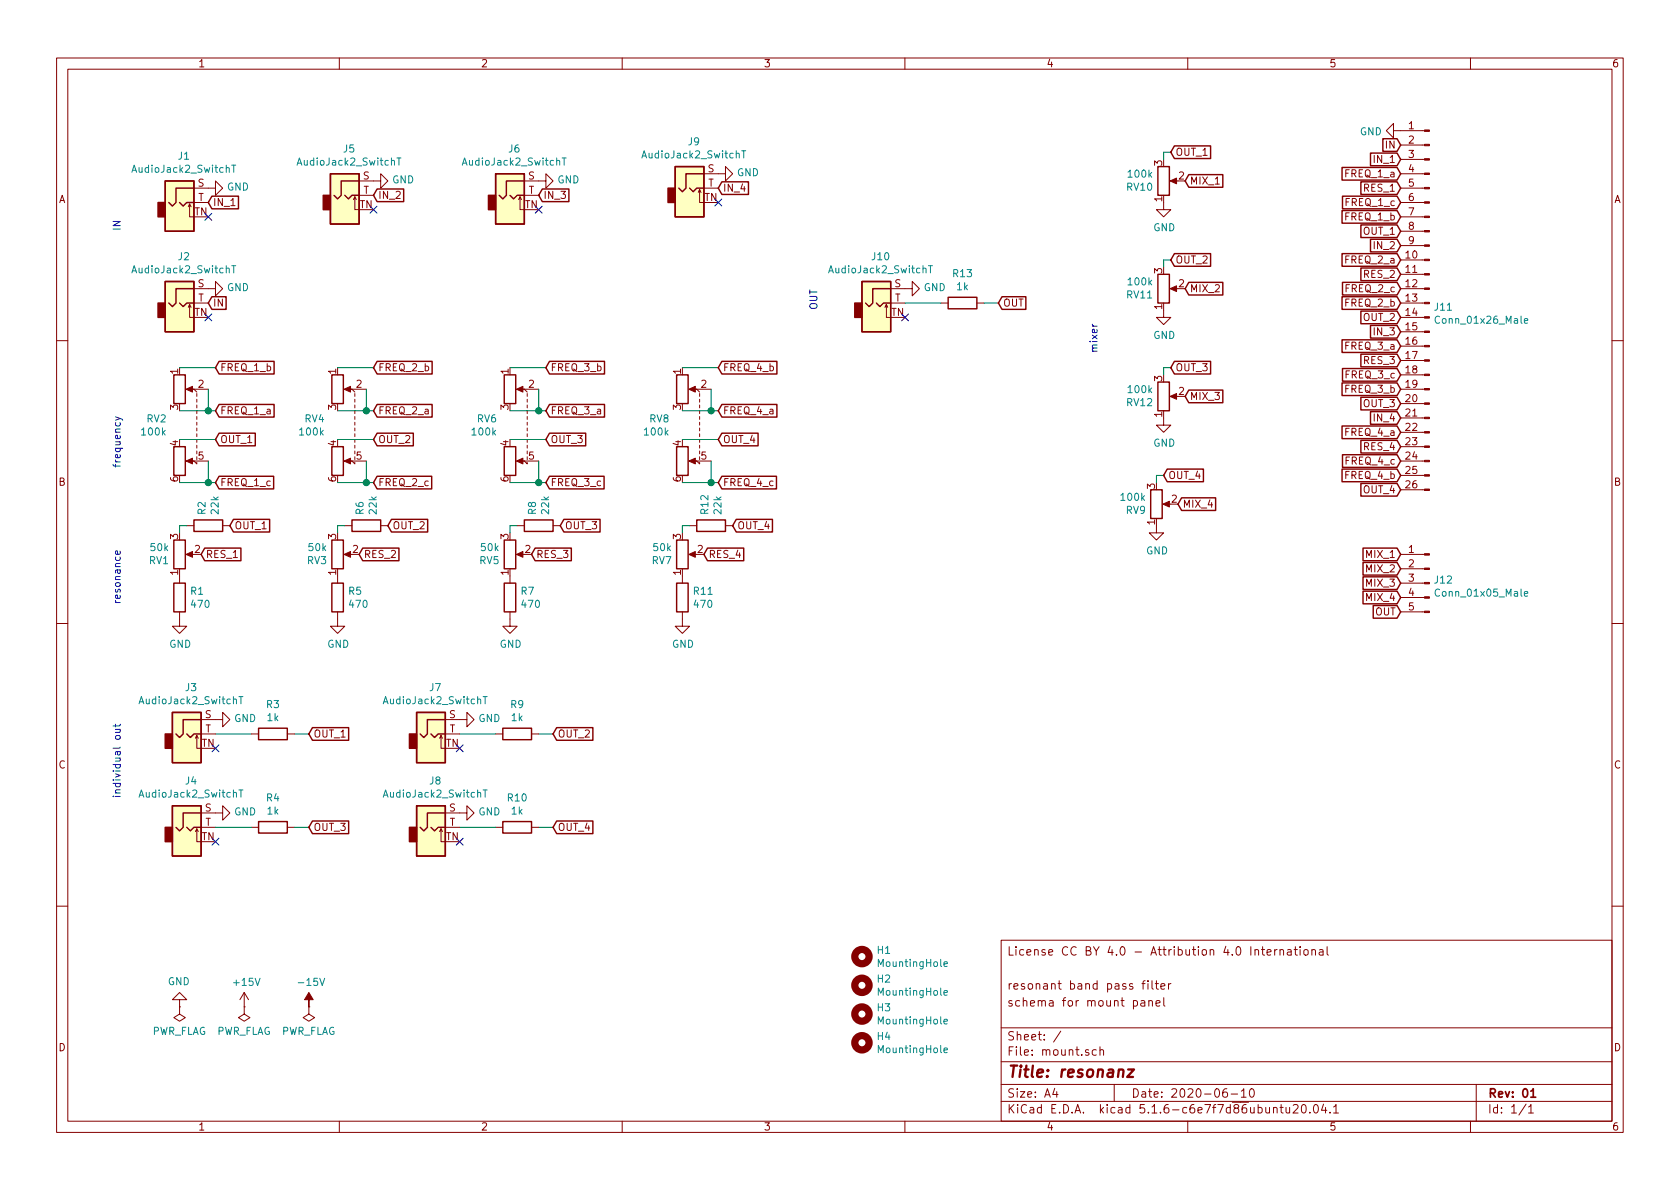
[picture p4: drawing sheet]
<svg xmlns="http://www.w3.org/2000/svg" width="297mm" height="210mm" viewBox="0 0 297 210" stroke-linecap="round" stroke-linejoin="round" font-family="sans-serif">
<g fill="none" stroke="#840000" stroke-width=".18">
<path d="M10 10.3h277v189.9h-277zM12 12.2h273v186.1h-273zM60 10.3v1.9M110 10.3v1.9M160 10.3v1.9M210 10.3v1.9M260 10.3v1.9M33.3 36.6l.2-.5v2.2h.8M33.5 36.1l.3 .5M34.3 33.3h3.8v-1.3l1.3 1.3-1.3 1.2v-1.2M34.3 35.8h2.5M62.5 35.3l.2-.5v2.3h.8"/>
<path d="M62.7 34.8l.3 .5M63.5 32h3.8v-1.3l1.3 1.3-1.3 1.3v-1.3M63.5 34.5h2.5M91.7 35.3l.2-.5v2.3h.8M91.9 34.8l.3 .5M92.7 32h3.8v-1.3l1.3 1.3-1.3 1.3v-1.3M92.7 34.5h2.5M123.4 34l.3-.5v2.3h.8M123.7 33.5l.3 .5M124.5 30.7h3.8v-1.2l1.2 1.2-1.2 1.3v-1.3M124.5 33.3h2.5M205.7 35.8v1.3h1.3l-1.3 1.2-1.2-1.2h1.2"/>
<path d="M207.3 32h1M246.4 23.1v-1.3l-1.3 1.3 1.3 1.3v-1.3h5.5M247.6 38.3h4.3M247.6 35.8h4.3M247.6 33.3h4.3M247.6 30.7h4.3M247.6 28.2h4.3M247.6 25.6h4.3M33.3 54.4l.2-.6v2.3h.8M33.5 53.8l.3 .6M34.3 51h3.8v-1.2l1.3 1.2-1.3 1.3v-1.3M34.3 53.6h2.5"/>
<path d="M156.5 54.4l.2-.6v2.3h.8M156.7 53.8l.3 .6M157.5 51h3.8v-1.2l1.3 1.2-1.3 1.3v-1.3M157.5 53.6h2.5M166.4 53.6h1.2M172.7 53.6h1.3M205.7 54.9v1.2h1.3l-1.3 1.3-1.2-1.3h1.2M207.3 51h1M247.6 51h4.3M247.6 53.6h4.3M247.6 58.7h4.3M247.6 56.1h4.3"/>
<path d="M247.6 48.5h4.3M247.6 46h4.3M247.6 43.4h4.3M247.6 40.9h4.3M10 60.2h2M33.3 68.8h3.5M34.3 68.8l.5 .5M34.8 69.6v.5M34.8 70.6v.5M34.8 71.6v.5M34.8 72.6v.5M34.8 73.7v.5"/>
<path d="M34.8 74.7v.5M34.8 75.7v.5M34.8 76.7v.5M34.8 77.7v.5M34.8 78.7v.5M61.2 68.8h3.6M62.2 68.8l.5 .5M62.7 69.6v.5M62.7 70.6v.5M62.7 71.6v.5M62.7 72.6v.5M62.7 73.7v.5"/>
<path d="M62.7 74.7v.5M62.7 75.7v.5M62.7 76.7v.5M62.7 77.7v.5M62.7 78.7v.5M91.7 68.8h3.5M92.7 68.8l.5 .5M93.2 69.6v.5M93.2 70.6v.5M93.2 71.6v.5M93.2 72.6v.5M93.2 73.7v.5"/>
<path d="M93.2 74.7v.5M93.2 75.7v.5M93.2 76.7v.5M93.2 77.7v.5M93.2 78.7v.5M122.2 68.8h3.5M123.2 68.8l.5 .5M123.7 69.6v.5M123.7 70.6v.5M123.7 71.6v.5M123.7 72.6v.5M123.7 73.7v.5"/>
<path d="M123.7 74.7v.5M123.7 75.7v.5M123.7 76.7v.5M123.7 77.7v.5M123.7 78.7v.5M205.7 73.9v1.3h1.3l-1.3 1.2-1.2-1.2h1.2M207.3 70.1h1M247.6 68.8h4.3M247.6 79h4.3M247.6 76.4h4.3M247.6 73.9h4.3M247.6 71.4h4.3"/>
<path d="M247.6 66.3h4.3M247.6 63.7h4.3M247.6 61.2h4.3M285 60.2h2M33 93h1.3M33.3 81.5h3.5M33.3 98h1M34.3 81.5l.5 .5v-.2M39.4 93h1.2M61 93h1.2M61.2 81.5h3.6M61.2 98h1"/>
<path d="M62.2 81.5l.5 .5v-.2M67.3 93h1.3M91.4 93h1.3M91.7 81.5h3.5M91.7 98h1M92.7 81.5l.5 .5v-.2M97.8 93h1.3M121.9 93h1.3M122.2 81.5h3.5M122.2 98h1M123.2 81.5l.5 .5v-.2M128.3 93h1.2"/>
<path d="M204.5 93v1.2h1.2l-1.2 1.3-1.3-1.3h1.3M206 89.1h1M247.6 81.5h4.3M247.6 98h4.3M247.6 86.6h4.3M247.6 84.1h4.3M10 110.3h2M31.7 108.2v2.5h1.3l-1.3 1.3-1.2-1.3h1.2M31.7 101.8v1.3M59.7 108.2v2.5h1.3l-1.3 1.3-1.3-1.3h1.3M59.7 101.8v1.3M90.2 108.2v2.5h1.2l-1.2 1.3-1.3-1.3h1.3"/>
<path d="M90.2 101.8v1.3M120.6 108.2v2.5h1.3l-1.3 1.3-1.2-1.3h1.2M120.6 101.8v1.3M247.6 108.2h4.3M247.6 105.7h4.3M247.6 103.1h4.3M247.6 100.6h4.3M285 110.3h2M34.5 130.6l.3-.6v2.3h.8M34.8 130l.3 .6M35.6 127.2h3.8v-1.2l1.2 1.2-1.2 1.3v-1.3M35.6 129.8h2.5"/>
<path d="M44.4 129.8h1.3M50.8 129.8h1.3M77.7 130.6l.3-.6v2.3h.7M78 130l.2 .6M78.7 127.2h3.8v-1.2l1.3 1.2-1.3 1.3v-1.3M78.7 129.8h2.6M87.6 129.8h1.3M94 129.8h1.2M34.5 147.1l.3-.5v2.2h.8M34.8 146.6l.3 .5M35.6 143.8h3.8v-1.3l1.2 1.3-1.2 1.2v-1.2M35.6 146.3h2.5"/>
<path d="M44.4 146.3h1.3M50.8 146.3h1.3M77.7 147.1l.3-.5v2.2h.7M78 146.6l.2 .5M78.7 143.8h3.8v-1.3l1.3 1.3-1.3 1.2v-1.2M78.7 146.3h2.6M87.6 146.3h1.3M94 146.3h1.2M10 160.2h2M31.7 178v1.3l1.1 .7-1.1 .6-1-.6 1-.7M31.7 178h.1M31.7 176.8h1.3l-1.3-1.3-1.2 1.3h1.2v1.2"/>
<path d="M43.2 178v1.3l1 .7-1 .6-1-.6 1-.7M43.2 178h.1M43.2 175.5l-.8 1.3M43.2 175.5v2.5M43.2 175.5l.7 1.3M54.6 178v1.3l1 .7-1 .6-1-.6 1-.7M54.6 178h.1M177 166.3h108v32h-108zM200.4 177l.4-.1 .3 .3-.1 .6-.2 .1-.4-.1M201.8 177h.5l.1 .9M201.9 173.9h.6M202.4 177.3l-.5 .1-.2 .2 .2 .3 .5-.1"/>
<path d="M202.5 173.4l-.4 .3v1.2M203 173.4v.2M203 173.9v1M203.1 177.1l.2-.2 .4 .1 .1 .9M203.1 176.9v1M203.7 173.4v1.3l.2 .2M204.3 173.9h.5M204.4 177.4l.7-.1v-.3l-.5-.1-.2 .2 .1 .7h.6M204.5 173.4v1.3l.3 .2M205.3 174.4l.7-.1-.1-.3-.4-.1-.2 .2v.7h.6M205.8 176.4v1.3l.2 .2M206.6 173.9v1"/>
<path d="M207 173.9l-.4 .3M223 167.9h.6M223.2 167.4v1.3l.4 .2M224 168.4l.7-.1v-.3l-.5-.1-.2 .2 .1 .7h.6M225.4 167.9v1M225.8 167.9l-.4 .3M226.3 168l.2-.1 .4 .1v.9M226.3 167.9v1M227.7 168h.5l.1 .9M228.3 168.3h-.5l-.2 .2 .2 .4 .5-.1M228.8 167.9h.6M229 167.4v1.3l.4 .2"/>
<path d="M229.9 167.4v.2M229.9 167.9v1M230.6 168l.2-.1 .4 .1v.8l-.2 .1-.4-.1zM232 168l.2-.1 .3 .1 .1 .9M232 167.9v1M233.3 168h.6v.9M233.9 168.3h-.4l-.3 .2 .3 .4 .4-.1M234.6 167.4v1.3l.3 .2M285 160.2h2M60 198.3v1.9M110 198.3v1.9M160 198.3v1.9"/>
<path d="M177 194.8h108M177 191.8h108M177 187.8h108M177 181.8h108M186.5 192.5l-.4 1h1M186.8 193v1M187.6 182.3l-1.3 2M193.8 185.7l-.4-.1-.3 .3 .1 .6 .2 .1 .4-.1M194.5 185.7l.2-.1 .3 .1 .1 .9M194.5 185.1v1.5M197 191.8v3M210 198.3v1.9"/>
<path d="M216.9 192.5a.62 .62 0 0 0-.7 .7l.1 .7 .2 .1 .5-.1v-.5l-.1-.2-.4-.1-.3 .3M217.7 193.5h1.1M219.5 193l.4-.5v1.5M219.5 194h.8M221.1 192.6l.2-.1a.8 .8 0 0 1 .5 .8 .8 .8 0 0 1-.5 .7 1 1 0 0 1-.2-1.4zM225.2 196l.2-.2 .3 .1 .1 .9M226.3 195.8h.6M226.5 195.3v1.3l.4 .2M227.4 195.8l.1 .9 .3 .1 .2-.1M228 195.8v1M228.7 195.5l.2-.2h.3l.3 .5-.9 1h.9M230.2 195.5l.4-.2a.94 .94 0 0 1 0 1.5l-.5-.3v-.6z"/>
<path d="M231.6 196.7v.1M232.4 195.4l.2-.1a.8 .8 0 0 1 .5 .8 .8 .8 0 0 1-.5 .7 1 1 0 0 1-.2-1.4zM234 195.2l-.3 1.1h.9M234.4 195.8v1M235.2 196.7v.1M235.8 195.8l.4-.5v1.5M235.8 196.8h.9M260 198.3v1.9M261 191.8v6.5M269.8 195.2l-1.2 2M270.3 195.8l.4-.5v1.5M270.3 196.8h.8"/>
</g>
<path d="M270.7 193l.4-.5v1.5M270.7 194h.8" fill="none" stroke="#840000" stroke-width=".3"/>
<path d="M199.5 189.1h1l-1.2 1.3h1" fill="none" stroke="#840000" stroke-width=".41"/>
<g fill="none" stroke="#840000" stroke-width=".25">
<path d="M29.2 32h5.1v8.9h-5.1zM31.7 35.8l.7 .6 .6-.6h1.3M34.3 33.3h-3.2v2.5l-.6 .6-.7-.6M37.5 34.7h4.7v2.2h-4.7l-.7-1.1zM58.4 30.7h5.1v8.9h-5.1zM61 34.5l.6 .7 .6-.7h1.3M63.5 32h-3.2v2.5l-.6 .7-.6-.7M66.7 33.4h4.7v2.3h-4.7l-.7-1.2zM87.6 30.7h5.1v8.9h-5.1zM90.2 34.5l.6 .7 .6-.7h1.3M92.7 32h-3.2v2.5l-.6 .7-.6-.7M95.9 33.4h4.7v2.3h-4.7l-.7-1.2z"/>
<path d="M119.4 29.5h5.1v8.8h-5.1zM121.9 33.3l.7 .6 .6-.6h1.3M124.5 30.7h-3.2v2.6l-.7 .6-.6-.6M127.6 32.2h4.7v2.2h-4.7l-.6-1.1zM204.7 29.5h2.1v5h-2.1zM207.6 25.8h6.4v2.2h-6.4l-.6-1.1zM210.2 30.9h6v2.2h-6l-.7-1.1zM237.3 37.2h9.7l.6 1.1-.6 1.2h-9.7zM237.3 29.6h9.7l.6 1.1-.6 1.1h-9.7zM237.4 34.7h9.6l.6 1.1-.6 1.1h-9.6zM240.6 32.2h6.4l.6 1.1-.6 1.1h-6.4zM240.6 39.8h6.4l.6 1.1-.6 1.1h-6.4z"/>
<path d="M242.3 27.1h4.7l.6 1.1-.6 1.1h-4.7zM244.5 24.5h2.5l.6 1.1-.6 1.2h-2.5zM29.2 49.8h5.1v8.9h-5.1zM31.7 53.6l.7 .6 .6-.6h1.3M34.3 51h-3.2v2.6l-.6 .6-.7-.6M37.5 52.5h2.5v2.2h-2.5l-.7-1.1zM152.4 49.8h5.1v8.9h-5.1zM154.9 53.6l.7 .6 .6-.6h1.3M157.5 51h-3.2v2.6l-.6 .6-.7-.6M167.6 52.6h5.1v2h-5.1zM177.2 52.5h4.2v2.2h-4.2l-.7-1.1zM204.7 48.5h2.1v5.1h-2.1z"/>
<path d="M207.6 44.9h6.4v2.2h-6.4l-.6-1.1zM210.2 49.9h6v2.3h-6l-.7-1.2zM237.3 44.9h9.7l.6 1.1-.6 1.1h-9.7zM237.3 52.5h9.7l.6 1.1-.6 1.1h-9.7zM237.4 49.9h9.6l.6 1.1-.6 1.2h-9.6zM240.6 47.4h6.4l.6 1.1-.6 1.1h-6.4zM240.6 55h6.4l.6 1.1-.6 1.1h-6.4zM242.3 57.6h4.7l.6 1.1-.6 1.1h-4.7zM242.3 42.3h4.7l.6 1.1-.6 1.1h-4.7zM30.7 66.3h2.1v5.1h-2.1zM30.7 79h2.1v5.1h-2.1zM38.7 63.9h9.8v2.2h-9.8l-.6-1.1z"/>
<path d="M38.7 71.5h9.8v2.3h-9.8l-.6-1.2zM38.7 76.6h6.4v2.2h-6.4l-.6-1.1zM58.7 66.3h2v5.1h-2zM58.7 79h2v5.1h-2zM66.7 71.5h9.7v2.3h-9.7l-.7-1.2zM66.7 63.9h9.7v2.2h-9.7l-.7-1.1zM66.7 76.6h6.4v2.2h-6.4l-.7-1.1zM89.2 66.3h2v5.1h-2zM89.2 79h2v5.1h-2zM97.2 71.5h9.7v2.3h-9.7l-.7-1.2zM97.2 63.9h9.7v2.2h-9.7l-.7-1.1zM97.2 76.6h6.4v2.2h-6.4l-.7-1.1z"/>
<path d="M119.6 66.3h2.1v5.1h-2.1zM119.6 79h2.1v5.1h-2.1zM127.6 76.6h6.4v2.2h-6.4l-.6-1.1zM127.6 63.9h9.8v2.2h-9.8l-.6-1.1zM127.6 71.5h9.8v2.3h-9.8l-.6-1.2zM204.7 67.6h2.1v5h-2.1zM207.6 63.9h6.4v2.2h-6.4l-.6-1.1zM210.2 69h6v2.2h-6l-.7-1.1zM237.3 75.3h9.7l.6 1.1-.6 1.2h-9.7zM237.3 67.7h9.7l.6 1.1-.6 1.1h-9.7zM237.3 60.1h9.7l.6 1.1-.6 1.1h-9.7zM237.4 65.2h9.6l.6 1.1-.6 1.1h-9.6z"/>
<path d="M240.6 77.9h6.4l.6 1.1-.6 1.1h-6.4zM240.6 70.3h6.4l.6 1.1-.6 1.1h-6.4zM240.6 62.6h6.4l.6 1.1-.6 1.2h-6.4zM242.3 72.8h4.7l.6 1.1-.6 1.1h-4.7zM30.7 95.5h2.1v5.1h-2.1zM34.3 91.9h5.1v2.1h-5.1zM36.2 96.9h6.4v2.3h-6.4l-.6-1.2zM38.7 84.2h9.7v2.3h-9.7l-.6-1.2zM41.3 91.8h6.4v2.3h-6.4l-.7-1.1zM58.7 95.5h2v5.1h-2zM62.2 91.9h5.1v2.1h-5.1zM64.1 96.9h6.4v2.3h-6.4l-.6-1.2z"/>
<path d="M66.7 84.2h9.6v2.3h-9.6l-.7-1.2zM69.2 91.8h6.4v2.3h-6.4l-.6-1.1zM89.2 95.5h2v5.1h-2zM92.7 91.9h5.1v2.1h-5.1zM94.6 96.9h6.4v2.3h-6.4l-.6-1.2zM97.2 84.2h9.6v2.3h-9.6l-.7-1.2zM99.7 91.8h6.4v2.3h-6.4l-.6-1.1zM119.6 95.5h2.1v5.1h-2.1zM123.2 91.9h5.1v2.1h-5.1zM125.1 96.9h6.4v2.3h-6.4l-.6-1.2zM127.6 84.2h9.7v2.3h-9.7l-.6-1.2zM130.2 91.8h6.4v2.3h-6.4l-.7-1.1z"/>
<path d="M203.5 86.6h2v5.1h-2zM206.4 83h6.4v2.2h-6.4l-.7-1.1zM208.9 88h6v2.3h-6l-.6-1.2zM237.3 83h9.7l.6 1.1-.6 1.1h-9.7zM237.4 80.4h9.6l.6 1.1-.6 1.1h-9.6zM240.6 85.5h6.4l.6 1.1-.6 1.1h-6.4zM241 99.5h6l.6 1.1-.6 1.1h-6zM241 96.9h6l.6 1.1-.6 1.2h-6zM30.7 103.1h2.1v5.1h-2.1zM58.7 103.1h2v5.1h-2zM89.2 103.1h2v5.1h-2zM119.6 103.1h2.1v5.1h-2.1z"/>
<path d="M241 104.5h6l.6 1.2-.6 1.1h-6zM241 102h6l.6 1.1-.6 1.1h-6zM242.8 107.1h4.2l.6 1.1-.6 1.1h-4.2zM30.5 126h5.1v8.9h-5.1zM33 129.8l.7 .6 .6-.6h1.3M35.6 127.2h-3.2v2.6l-.7 .6-.6-.6M45.7 128.8h5.1v2h-5.1zM55.2 128.7h6.4v2.2h-6.4l-.6-1.1zM73.7 126h5v8.9h-5zM76.2 129.8l.6 .6 .7-.6h1.2M78.7 127.2h-3.1v2.6l-.7 .6-.6-.6M88.9 128.8h5.1v2h-5.1z"/>
<path d="M98.4 128.7h6.4v2.2h-6.4l-.6-1.1zM30.5 142.5h5.1v8.9h-5.1zM33 146.3l.7 .6 .6-.6h1.3M35.6 143.8h-3.2v2.5l-.7 .6-.6-.6M45.7 145.3h5.1v2h-5.1zM55.2 145.2h6.4v2.2h-6.4l-.6-1.1zM73.7 142.5h5v8.9h-5zM76.2 146.3l.6 .6 .7-.6h1.2M78.7 143.8h-3.1v2.5l-.7 .6-.6-.6M88.9 145.3h5.1v2h-5.1zM98.4 145.2h6.4v2.2h-6.4l-.6-1.1z"/>
</g>
<g fill="#840000" stroke="#840000" stroke-width=".18">
<path d="M60.8 68.8l1.2-.5v1z"/>
<path d="M60.8 81.5l1.2-.5v1z"/>
<path d="M60.8 98l1.2-.5v1z"/>
<path d="M121.8 68.8l1.1-.5v1z"/>
<path d="M121.8 81.5l1.1-.5v1z"/>
<path d="M91.3 68.8l1.2-.5v1z"/>
<path d="M91.3 81.5l1.2-.5v1z"/>
<path d="M251.9 86.5h.8v.2h-.8z"/>
<path d="M251.9 83.9h.8v.3h-.8z"/>
<path d="M251.9 81.4h.8v.3h-.8z"/>
<path d="M251.9 78.9h.8v.2h-.8z"/>
<path d="M251.9 76.3h.8v.3h-.8z"/>
<path d="M251.9 73.8h.8v.2h-.8z"/>
<path d="M251.9 71.2h.8v.3h-.8z"/>
<path d="M251.9 68.7h.8v.3h-.8z"/>
<path d="M251.9 66.2h.8v.2h-.8z"/>
<path d="M251.9 63.6h.8v.3h-.8z"/>
<path d="M251.9 61.1h.8v.2h-.8z"/>
<path d="M251.9 58.5h.8v.3h-.8z"/>
<path d="M251.9 56h.8v.3h-.8z"/>
<path d="M251.9 53.5h.8v.2h-.8z"/>
<path d="M251.9 50.9h.8v.3h-.8z"/>
<path d="M251.9 48.4h.8v.2h-.8z"/>
<path d="M251.9 45.8h.8v.3h-.8z"/>
<path d="M251.9 43.3h.8v.3h-.8z"/>
<path d="M251.9 40.8h.8v.2h-.8z"/>
<path d="M251.9 38.2h.8v.3h-.8z"/>
<path d="M251.9 35.7h.8v.2h-.8z"/>
<path d="M251.9 33.1h.8v.3h-.8z"/>
<path d="M251.9 30.6h.8v.3h-.8z"/>
<path d="M251.9 28.1h.8v.2h-.8z"/>
<path d="M251.9 25.5h.8v.3h-.8z"/>
<path d="M251.9 23h.8v.2h-.8z"/>
<path d="M251.9 108.1h.8v.2h-.8z"/>
<path d="M251.9 105.5h.8v.3h-.8z"/>
<path d="M251.9 103h.8v.2h-.8z"/>
<path d="M251.9 100.5h.8v.2h-.8z"/>
<path d="M251.9 97.9h.8v.3h-.8z"/>
<path d="M91.3 98l1.2-.5v1z"/>
<path d="M32.9 98l1.1-.5v1z"/>
<path d="M54.6 175.5l.8 1.3h-.8v1.2v-1.2h-.8z"/>
<path d="M206.9 70.1l1.1-.5v1z"/>
<path d="M205.6 89.1l1.2-.5v1.1z"/>
<path d="M206.9 32l1.1-.5v1z"/>
<path d="M121.8 98l1.1-.5v1z"/>
<path d="M206.9 51l1.1-.5v1.1z"/>
<path d="M32.9 68.8l1.1-.5v1z"/>
<path d="M32.9 81.5l1.1-.5v1z"/>
</g>
<g fill="#ffffc2" stroke="#ffffc2" stroke-width=".18">
<path d="M73.7 142.5h5v8.9h-5z"/>
<path d="M152.4 49.8h5.1v8.9h-5.1z"/>
<path d="M73.7 126h5v8.9h-5z"/>
<path d="M58.4 30.7h5.1v8.9h-5.1z"/>
<path d="M30.5 142.5h5.1v8.9h-5.1z"/>
<path d="M87.6 30.7h5.1v8.9h-5.1z"/>
<path d="M119.4 29.5h5.1v8.8h-5.1z"/>
<path d="M29.2 49.8h5.1v8.9h-5.1z"/>
<path d="M29.2 32h5.1v8.9h-5.1z"/>
<path d="M30.5 126h5.1v8.9h-5.1z"/>
</g>
<g fill="#840000" stroke="#840000" stroke-width=".25">
<path d="M72.4 146.3h1.3v2.5h-1.3z"/>
<path d="M151.1 53.6h1.3v2.5h-1.3z"/>
<path d="M72.4 129.8h1.3v2.5h-1.3z"/>
<path d="M57.1 34.5h1.3v2.6h-1.3z"/>
<path d="M29.2 146.3h1.3v2.5h-1.3z"/>
<path d="M86.4 34.5h1.2v2.6h-1.2z"/>
<path d="M118.1 33.3h1.3v2.5h-1.3z"/>
<path d="M27.9 53.6h1.3v2.5h-1.3z"/>
<path d="M27.9 35.8h1.3v2.5h-1.3z"/>
<path d="M29.2 129.8h1.3v2.5h-1.3z"/>
</g>
<g fill="none" stroke="#008484" stroke-width=".18">
<path d="M41 29.2h.7M41.3 29.2v1.3M70.2 27.9h.7M70.5 27.9v1.3M99.4 27.9h.7M99.7 27.9v1.3M131.1 26.7h.8M131.5 26.7v1.2M41 47h.7M41.3 47v1.3M164.2 47h.7M164.5 47v1.3"/>
<path d="M269.5 56.7l.6-.1v-.2l-.4-.1-.2 .2 .1 .6h.5M269.5 105l.6-.1v-.3h-.4l-.2 .2 .1 .6h.5M42.2 139.7h.8M42.2 123.2h.8M42.6 123.2v1.3M42.6 139.7v1.3M85.4 139.7h.7M85.4 123.2h.7M85.8 123.2v1.3M85.8 139.7v1.3M166.9 175.6l.6-.1v-.3h-.4l-.2 .1 .1 .6h.5M166.9 170.5l.6-.1v-.3h-.4l-.2 .2 .1 .6h.5"/>
<path d="M166.9 185.7l.6-.1v-.2l-.4-.1-.2 .2 .1 .6h.5M166.9 180.6l.6-.1v-.2l-.4-.1-.2 .2 .1 .6h.5"/>
</g>
<g fill="none" stroke="#840000" stroke-width="1.3">
<circle cx="152.4" cy="169.2" r="1.27"/>
<circle cx="152.4" cy="174.2" r="1.27"/>
<circle cx="152.4" cy="179.3" r="1.27"/>
<circle cx="152.4" cy="184.4" r="1.27"/>
</g>
<g fill="none" stroke="#008400" stroke-width=".18">
<path d="M207 26.9h-1.3v1.3M160 53.6h6.4M174 53.6h2.5M207 46h-1.3v1.2M31.7 65h6.4M31.7 72.6h6.4M31.7 77.7h6.4M36.8 68.8v3.8M59.7 65h6.3M59.7 72.6h6.3M59.7 77.7h6.3M64.8 68.8v3.8"/>
<path d="M90.2 65h6.3M90.2 72.6h6.3M90.2 77.7h6.3M95.2 68.8v3.8M120.6 65h6.4M120.6 72.6h6.4M120.6 77.7h6.4M125.7 68.8v3.8M207 65h-1.3v1.3M31.7 85.3h6.4M33 93h-1.3v1.2M36.8 81.5v3.8"/>
<path d="M59.7 85.3h6.3M61 93h-1.3v1.2M64.8 81.5v3.8M90.2 85.3h6.3M91.4 93h-1.2v1.2M95.2 81.5v3.8M120.6 85.3h6.4M121.9 93h-1.3v1.2M125.7 81.5v3.8M205.7 84.1h-1.2v1.2M38.1 129.8h6.3M52.1 129.8h2.5"/>
<path d="M81.3 129.8h6.3M95.2 129.8h2.6M38.1 146.3h6.3M52.1 146.3h2.5M81.3 146.3h6.3M95.2 146.3h2.6"/>
</g>
<path d="M193.1 57.3l.3 .4M20.4 73.7l1.2 .4 .1 .2M21.3 74l-.9 .3M21.2 97.5l.1 .3-.2 .2h-.6v-.5l.2-.1 .1 .6M20.4 129h.9M20.4 128.1v.4M20.5 130.2l.2-.1h.4l.2 .2-.1 .3-.2 .1h-.5l-.1-.2zM21.1 129l.2 .2-.1 .3h-.8M21.3 128.1l-.2 .3h-1.1" fill="none" stroke="#0000c2" stroke-width=".18"/>
<g fill="#008400" stroke="#008400" stroke-width=".25">
<circle cx="64.8" cy="72.6" r=".51"/>
<circle cx="125.7" cy="85.3" r=".51"/>
<circle cx="125.7" cy="72.6" r=".51"/>
<circle cx="95.3" cy="85.3" r=".51"/>
<circle cx="95.3" cy="72.6" r=".51"/>
<circle cx="36.8" cy="72.6" r=".51"/>
<circle cx="64.8" cy="85.3" r=".51"/>
<circle cx="36.8" cy="85.3" r=".51"/>
</g>
<g fill="none" stroke="#000084" stroke-width=".18">
<path d="M36.2 37.7l1.2 1.3M37.4 37.7l-1.2 1.3M65.4 36.5l1.2 1.2M66.6 36.5l-1.2 1.2M94.6 36.5l1.3 1.2M95.9 36.5l-1.3 1.2M126.4 35.2l1.2 1.2M127.6 35.2l-1.2 1.2M36.2 55.5l1.2 1.2M37.4 55.5l-1.2 1.2M159.4 55.5l1.2 1.2M160.6 55.5l-1.2 1.2"/>
<path d="M37.5 131.7l1.2 1.2M38.7 131.7l-1.2 1.2M80.7 131.7l1.2 1.2M81.9 131.7l-1.2 1.2M37.5 148.2l1.2 1.2M38.7 148.2l-1.2 1.2M80.7 148.2l1.2 1.2M81.9 148.2l-1.2 1.2"/>
</g>
<text font-size="2.8" fill="#840000" x="178" y="190.5">Title: resonanz</text>
<g font-size="2.1" fill="#840000">
<text x="178" y="169">License CC BY 4.0 - Attribution 4.0 International</text>
<text x="178" y="178">schema for mount panel</text>
<text x="178" y="175">resonant band pass filter</text>
<text x="178" y="184">Sheet: /</text>
<text x="178" y="186.7">File: mount.sch</text>
<text x="178" y="196.9">KiCad E.D.A. kicad 5.1.6-c6e7f7d86ubuntu20.04.1</text>
<text x="178" y="194.1">Size: A4</text>
<text x="200" y="194.1">Date: 2020-06-10</text>
<text x="263" y="194.1">Rev: 01</text>
<text x="263" y="196.9">Id: 1/1</text>
</g>
<g font-size="1.8" fill="#840000">
<text x="35" y="11.9">1</text>
<text x="85" y="11.9">2</text>
<text x="135" y="11.9">3</text>
<text x="185" y="11.9">4</text>
<text x="235" y="11.9">5</text>
<text x="285" y="11.9">6</text>
<text x="249.1" y="22.9">1</text>
<text x="205.5" y="29.3" transform="rotate(-90 205.5 29.3)">3</text>
<text x="207.8" y="27.6">OUT_1</text>
<text x="243.1" y="28.8">IN_1</text>
<text x="245.1" y="26.3">IN</text>
<text x="249.1" y="25.4">2</text>
<text x="249.1" y="27.9">3</text>
<text x="10.4" y="35.9">A</text>
<text x="35" y="33">S</text>
<text x="35" y="35.6">T</text>
<text x="64.2" y="31.7">S</text>
<text x="64.2" y="34.3">T</text>
<text x="66.8" y="35.2">IN_2</text>
<text x="93.4" y="31.7">S</text>
<text x="93.4" y="34.3">T</text>
<text x="96" y="35.2">IN_3</text>
<text x="124.6" y="35.6">TN</text>
<text x="125.1" y="30.5">S</text>
<text x="125.2" y="33">T</text>
<text x="127.8" y="33.9">IN_4</text>
<text x="205.5" y="35.7" transform="rotate(-90 205.5 35.7)">1</text>
<text x="208.4" y="31.7">2</text>
<text x="210.3" y="32.6">MIX_1</text>
<text x="238" y="31.4">FREQ_1_a</text>
<text x="241.2" y="33.9">RES_1</text>
<text x="249.1" y="30.5">4</text>
<text x="249.1" y="33">5</text>
<text x="249.1" y="35.6">6</text>
<text x="285.4" y="35.9">A</text>
<text x="34.4" y="38.1">TN</text>
<text x="37.6" y="36.4">IN_1</text>
<text x="63.6" y="36.8">TN</text>
<text x="92.8" y="36.8">TN</text>
<text x="237.9" y="39">FREQ_1_b</text>
<text x="238" y="36.4">FREQ_1_c</text>
<text x="241.2" y="41.5">OUT_1</text>
<text x="249.1" y="38.1">7</text>
<text x="249.1" y="40.6">8</text>
<text x="207.8" y="46.6">OUT_2</text>
<text x="238" y="46.6">FREQ_2_a</text>
<text x="243.1" y="44.1">IN_2</text>
<text x="248.6" y="45.7">10</text>
<text x="249.1" y="43.2">9</text>
<text x="35" y="50.8">S</text>
<text x="35" y="53.3">T</text>
<text x="158.2" y="50.8">S</text>
<text x="158.2" y="53.3">T</text>
<text x="205.5" y="48.4" transform="rotate(-90 205.5 48.4)">3</text>
<text x="208.4" y="50.8">2</text>
<text x="210.3" y="51.7">MIX_2</text>
<text x="238" y="51.7">FREQ_2_c</text>
<text x="241.2" y="49.1">RES_2</text>
<text x="248.6" y="48.3">11</text>
<text x="248.6" y="50.8">12</text>
<text x="248.6" y="53.3">13</text>
<text x="34.4" y="55.9">TN</text>
<text x="37.6" y="54.2">IN</text>
<text x="157.6" y="55.9">TN</text>
<text x="177.3" y="54.2">OUT</text>
<text x="205.5" y="54.7" transform="rotate(-90 205.5 54.7)">1</text>
<text x="237.9" y="54.2">FREQ_2_b</text>
<text x="241.2" y="56.8">OUT_2</text>
<text x="243.1" y="59.3">IN_3</text>
<text x="248.6" y="55.9">14</text>
<text x="248.6" y="58.4">15</text>
<text x="38.9" y="65.7">FREQ_1_b</text>
<text x="66.8" y="65.7">FREQ_2_b</text>
<text x="97.3" y="65.7">FREQ_3_b</text>
<text x="127.8" y="65.7">FREQ_4_b</text>
<text x="207.8" y="65.7">OUT_3</text>
<text x="238" y="61.8">FREQ_3_a</text>
<text x="241.2" y="64.4">RES_3</text>
<text x="248.6" y="61">16</text>
<text x="248.6" y="63.5">17</text>
<text x="31.5" y="66.1" transform="rotate(-90 31.5 66.1)">1</text>
<text x="35.1" y="68.6">2</text>
<text x="59.4" y="66.1" transform="rotate(-90 59.4 66.1)">1</text>
<text x="63" y="68.6">2</text>
<text x="89.9" y="66.1" transform="rotate(-90 89.9 66.1)">1</text>
<text x="93.5" y="68.6">2</text>
<text x="120.4" y="66.1" transform="rotate(-90 120.4 66.1)">1</text>
<text x="124" y="68.6">2</text>
<text x="205.5" y="67.4" transform="rotate(-90 205.5 67.4)">3</text>
<text x="208.4" y="69.8">2</text>
<text x="210.3" y="70.7">MIX_3</text>
<text x="237.9" y="69.5">FREQ_3_b</text>
<text x="238" y="66.9">FREQ_3_c</text>
<text x="248.6" y="66">18</text>
<text x="248.6" y="68.6">19</text>
<text x="248.6" y="71.1">20</text>
<text x="31.5" y="72.5" transform="rotate(-90 31.5 72.5)">3</text>
<text x="38.9" y="73.3">FREQ_1_a</text>
<text x="59.4" y="72.5" transform="rotate(-90 59.4 72.5)">3</text>
<text x="66.8" y="73.3">FREQ_2_a</text>
<text x="89.9" y="72.5" transform="rotate(-90 89.9 72.5)">3</text>
<text x="97.3" y="73.3">FREQ_3_a</text>
<text x="120.4" y="72.5" transform="rotate(-90 120.4 72.5)">3</text>
<text x="127.8" y="73.3">FREQ_4_a</text>
<text x="205.5" y="73.8" transform="rotate(-90 205.5 73.8)">1</text>
<text x="238" y="77.1">FREQ_4_a</text>
<text x="241.2" y="72">OUT_3</text>
<text x="243.1" y="74.5">IN_4</text>
<text x="248.6" y="73.7">21</text>
<text x="248.6" y="76.2">22</text>
<text x="31.5" y="78.8" transform="rotate(-90 31.5 78.8)">4</text>
<text x="35.1" y="81.3">5</text>
<text x="38.9" y="78.4">OUT_1</text>
<text x="59.4" y="78.8" transform="rotate(-90 59.4 78.8)">4</text>
<text x="63" y="81.3">5</text>
<text x="66.8" y="78.4">OUT_2</text>
<text x="89.9" y="78.8" transform="rotate(-90 89.9 78.8)">4</text>
<text x="93.5" y="81.3">5</text>
<text x="97.3" y="78.4">OUT_3</text>
<text x="120.4" y="78.8" transform="rotate(-90 120.4 78.8)">4</text>
<text x="124" y="81.3">5</text>
<text x="127.8" y="78.4">OUT_4</text>
<text x="238" y="82.2">FREQ_4_c</text>
<text x="241.2" y="79.6">RES_4</text>
<text x="248.6" y="78.7">23</text>
<text x="248.6" y="81.3">24</text>
<text x="248.6" y="83.8">25</text>
<text x="10.4" y="85.9">B</text>
<text x="31.5" y="85.2" transform="rotate(-90 31.5 85.2)">6</text>
<text x="38.9" y="86">FREQ_1_c</text>
<text x="59.4" y="85.2" transform="rotate(-90 59.4 85.2)">6</text>
<text x="66.8" y="86">FREQ_2_c</text>
<text x="89.9" y="85.2" transform="rotate(-90 89.9 85.2)">6</text>
<text x="97.3" y="86">FREQ_3_c</text>
<text x="120.4" y="85.2" transform="rotate(-90 120.4 85.2)">6</text>
<text x="127.8" y="86">FREQ_4_c</text>
<text x="204.2" y="86.5" transform="rotate(-90 204.2 86.5)">3</text>
<text x="206.5" y="84.7">OUT_4</text>
<text x="207.2" y="88.9">2</text>
<text x="209.1" y="89.8">MIX_4</text>
<text x="237.9" y="84.7">FREQ_4_b</text>
<text x="241.2" y="87.2">OUT_4</text>
<text x="248.6" y="86.4">26</text>
<text x="285.4" y="85.9">B</text>
<text x="31.5" y="95.3" transform="rotate(-90 31.5 95.3)">3</text>
<text x="41.4" y="93.6">OUT_1</text>
<text x="59.4" y="95.3" transform="rotate(-90 59.4 95.3)">3</text>
<text x="69.4" y="93.6">OUT_2</text>
<text x="89.9" y="95.3" transform="rotate(-90 89.9 95.3)">3</text>
<text x="99.8" y="93.6">OUT_3</text>
<text x="120.4" y="95.3" transform="rotate(-90 120.4 95.3)">3</text>
<text x="130.3" y="93.6">OUT_4</text>
<text x="204.2" y="92.8" transform="rotate(-90 204.2 92.8)">1</text>
<text x="31.5" y="101.7" transform="rotate(-90 31.5 101.7)">1</text>
<text x="34.4" y="97.8">2</text>
<text x="36.3" y="98.7">RES_1</text>
<text x="59.4" y="101.7" transform="rotate(-90 59.4 101.7)">1</text>
<text x="62.4" y="97.8">2</text>
<text x="64.3" y="98.7">RES_2</text>
<text x="89.9" y="101.7" transform="rotate(-90 89.9 101.7)">1</text>
<text x="92.9" y="97.8">2</text>
<text x="94.8" y="98.7">RES_3</text>
<text x="120.4" y="101.7" transform="rotate(-90 120.4 101.7)">1</text>
<text x="123.3" y="97.8">2</text>
<text x="125.2" y="98.7">RES_4</text>
<text x="241.8" y="101.2">MIX_2</text>
<text x="241.8" y="98.7">MIX_1</text>
<text x="249.1" y="97.8">1</text>
<text x="249.1" y="100.3">2</text>
<text x="241.8" y="106.3">MIX_4</text>
<text x="241.8" y="103.8">MIX_3</text>
<text x="249.1" y="102.9">3</text>
<text x="249.1" y="105.4">4</text>
<text x="249.1" y="107.9">5</text>
<text x="243.1" y="108.8">OUT</text>
<text x="36.2" y="127">S</text>
<text x="36.3" y="129.5">T</text>
<text x="55.4" y="130.4">OUT_1</text>
<text x="79.4" y="127">S</text>
<text x="79.5" y="129.5">T</text>
<text x="98.6" y="130.4">OUT_2</text>
<text x="10.4" y="135.9">C</text>
<text x="35.7" y="132.1">TN</text>
<text x="78.8" y="132.1">TN</text>
<text x="285.4" y="135.9">C</text>
<text x="36.2" y="143.5">S</text>
<text x="79.4" y="143.5">S</text>
<text x="35.7" y="148.6">TN</text>
<text x="36.3" y="146">T</text>
<text x="55.4" y="146.9">OUT_3</text>
<text x="78.8" y="148.6">TN</text>
<text x="79.5" y="146">T</text>
<text x="98.6" y="146.9">OUT_4</text>
<text x="10.4" y="185.9">D</text>
<text x="285.4" y="185.9">D</text>
<text x="35" y="199.9">1</text>
<text x="85" y="199.9">2</text>
<text x="135" y="199.9">3</text>
<text x="185" y="199.9">4</text>
<text x="235" y="199.9">5</text>
<text x="285" y="199.9">6</text>
</g>
<g font-size="1.8" fill="#008484">
<text x="240.4" y="23.9">GND</text>
<text x="31.5" y="28.2">J1</text>
<text x="52.9" y="29.3">AudioJack2_SwitchT</text>
<text x="60.8" y="27">J5</text>
<text x="82.1" y="29.3">AudioJack2_SwitchT</text>
<text x="90" y="27">J6</text>
<text x="113.8" y="28">AudioJack2_SwitchT</text>
<text x="121.7" y="25.7">J9</text>
<text x="23.7" y="30.6">AudioJack2_SwitchT</text>
<text x="40.1" y="33.7">GND</text>
<text x="69.3" y="32.4">GND</text>
<text x="98.6" y="32.4">GND</text>
<text x="130.3" y="31.2">GND</text>
<text x="199.3" y="33.7">RV10</text>
<text x="199.6" y="31.4">100k</text>
<text x="203.9" y="40.9">GND</text>
<text x="31.5" y="46">J2</text>
<text x="154.2" y="46">J10</text>
<text x="23.7" y="48.3">AudioJack2_SwitchT</text>
<text x="40.1" y="51.5">GND</text>
<text x="146.9" y="48.3">AudioJack2_SwitchT</text>
<text x="163.3" y="51.5">GND</text>
<text x="168.6" y="49">R13</text>
<text x="169.2" y="51.3">1k</text>
<text x="199.3" y="52.8">RV11</text>
<text x="199.6" y="50.5">100k</text>
<text x="203.9" y="59.9">GND</text>
<text x="253.7" y="54.9">J11</text>
<text x="254.3" y="57.2">Conn_01x26_Male</text>
<text x="199.3" y="71.8">RV12</text>
<text x="199.6" y="69.5">100k</text>
<text x="25.2" y="77">100k</text>
<text x="26" y="74.7">RV2</text>
<text x="53.1" y="77">100k</text>
<text x="53.9" y="74.7">RV4</text>
<text x="83.6" y="77">100k</text>
<text x="84.4" y="74.7">RV6</text>
<text x="114.1" y="77">100k</text>
<text x="114.9" y="74.7">RV8</text>
<text x="203.9" y="79">GND</text>
<text x="198.3" y="88.6">100k</text>
<text x="36.3" y="91" transform="rotate(-90 36.3 91)">R2</text>
<text x="38.7" y="90.9" transform="rotate(-90 38.7 90.9)">22k</text>
<text x="64.3" y="91" transform="rotate(-90 64.3 91)">R6</text>
<text x="66.6" y="90.9" transform="rotate(-90 66.6 90.9)">22k</text>
<text x="94.8" y="91" transform="rotate(-90 94.8 91)">R8</text>
<text x="97.1" y="90.9" transform="rotate(-90 97.1 90.9)">22k</text>
<text x="125.2" y="90.9" transform="rotate(-90 125.2 90.9)">R12</text>
<text x="127.6" y="90.9" transform="rotate(-90 127.6 90.9)">22k</text>
<text x="199.1" y="90.9">RV9</text>
<text x="26.4" y="99.8">RV1</text>
<text x="26.7" y="97.5">50k</text>
<text x="54.4" y="99.8">RV3</text>
<text x="54.6" y="97.5">50k</text>
<text x="84.8" y="99.8">RV5</text>
<text x="85.1" y="97.5">50k</text>
<text x="115.3" y="99.8">RV7</text>
<text x="115.6" y="97.5">50k</text>
<text x="202.6" y="98">GND</text>
<text x="33.7" y="105.2">R1</text>
<text x="33.9" y="107.5">470</text>
<text x="61.7" y="105.2">R5</text>
<text x="61.9" y="107.5">470</text>
<text x="92.2" y="105.2">R7</text>
<text x="92.4" y="107.5">470</text>
<text x="122.7" y="105.2">R11</text>
<text x="122.8" y="107.5">470</text>
<text x="253.7" y="103.2">J12</text>
<text x="254.3" y="105.5">Conn_01x05_Male</text>
<text x="29.9" y="114.5">GND</text>
<text x="57.9" y="114.5">GND</text>
<text x="88.3" y="114.5">GND</text>
<text x="118.8" y="114.5">GND</text>
<text x="24.9" y="124.5">AudioJack2_SwitchT</text>
<text x="32.8" y="122.2">J3</text>
<text x="47.1" y="125.2">R3</text>
<text x="68.1" y="124.5">AudioJack2_SwitchT</text>
<text x="76" y="122.2">J7</text>
<text x="90.3" y="125.2">R9</text>
<text x="41.4" y="127.7">GND</text>
<text x="47.3" y="127.5">1k</text>
<text x="84.6" y="127.7">GND</text>
<text x="90.5" y="127.5">1k</text>
<text x="24.9" y="141">AudioJack2_SwitchT</text>
<text x="32.8" y="138.7">J4</text>
<text x="47.1" y="141.7">R4</text>
<text x="68.1" y="141">AudioJack2_SwitchT</text>
<text x="76" y="138.7">J8</text>
<text x="89.8" y="141.7">R10</text>
<text x="41.4" y="144.2">GND</text>
<text x="47.3" y="144">1k</text>
<text x="84.6" y="144.2">GND</text>
<text x="90.5" y="144">1k</text>
<text x="155.2" y="173.8">H2</text>
<text x="155.2" y="168.7">H1</text>
<text x="155.5" y="171">MountingHole</text>
<text x="29.7" y="174.2">GND</text>
<text x="41.5" y="174.3">+15V</text>
<text x="53.1" y="174.3">-15V</text>
<text x="155.2" y="178.8">H3</text>
<text x="155.5" y="176.1">MountingHole</text>
<text x="26.8" y="183">PWR_FLAG</text>
<text x="38.2" y="183">PWR_FLAG</text>
<text x="49.6" y="183">PWR_FLAG</text>
<text x="155.2" y="183.9">H4</text>
<text x="155.5" y="181.1">MountingHole</text>
<text x="155.5" y="186.2">MountingHole</text>
</g>
<g font-size="1.8" fill="#0000c2">
<text x="21.3" y="40.9" transform="rotate(-90 21.3 40.9)">IN</text>
<text x="144.5" y="54.9" transform="rotate(-90 144.5 54.9)">OUT</text>
<text x="194.1" y="62.5" transform="rotate(-90 194.1 62.5)">mixer</text>
<text x="21.3" y="82.8" transform="rotate(-90 21.3 82.8)">frequency</text>
<text x="21.3" y="106.9" transform="rotate(-90 21.3 106.9)">resonance</text>
<text x="21.3" y="141.2" transform="rotate(-90 21.3 141.2)">individual out</text>
</g>
</svg>
